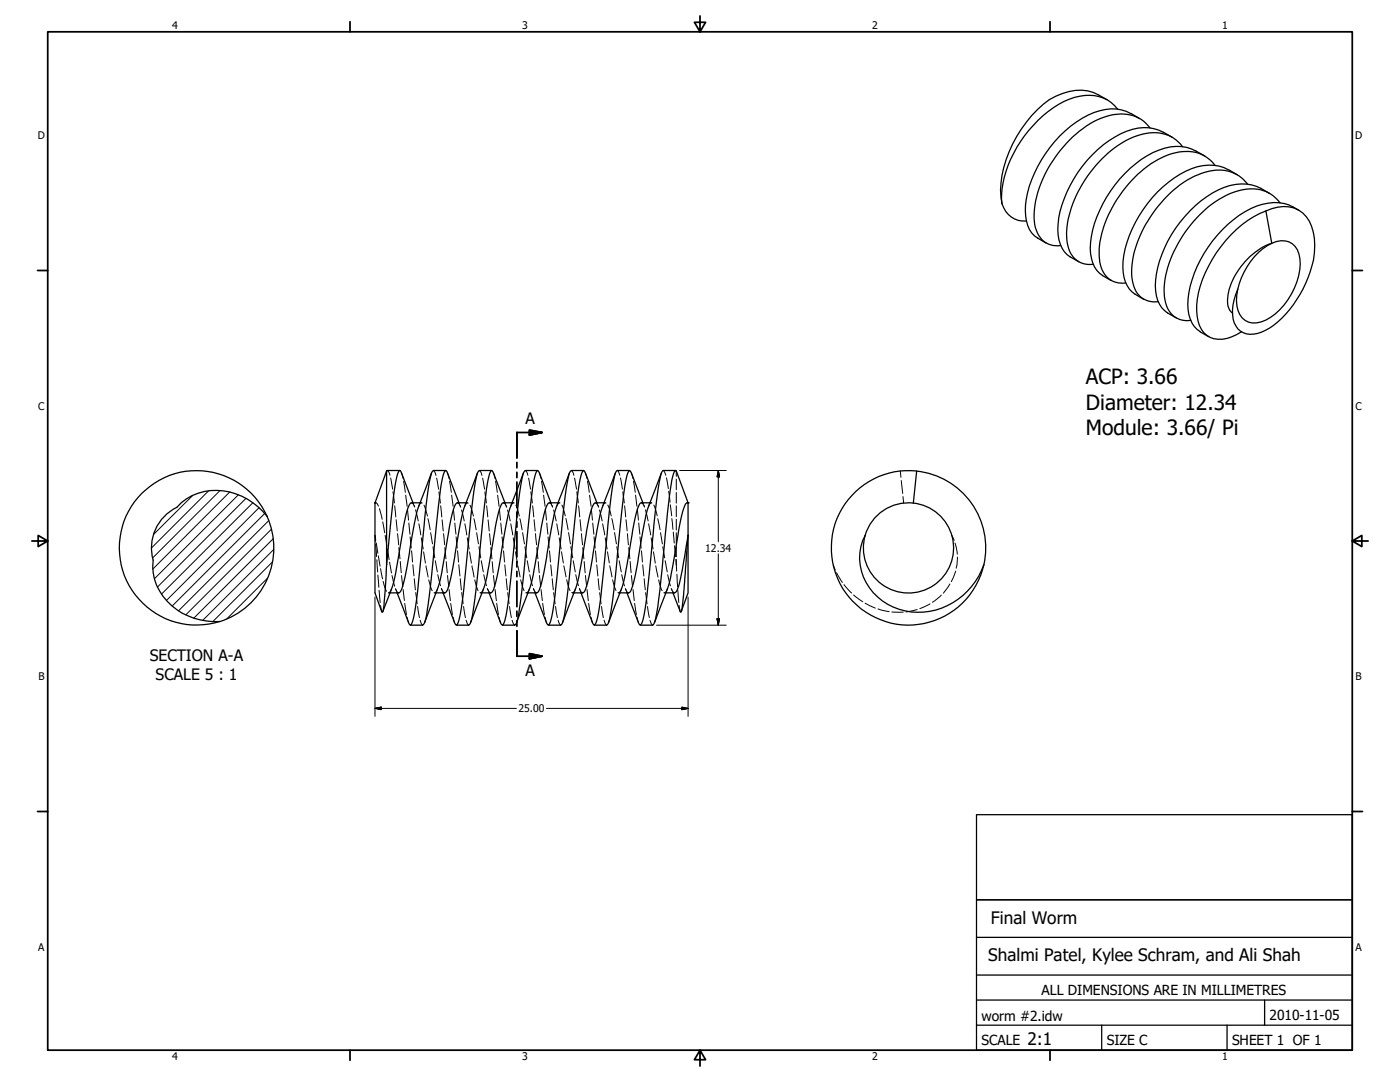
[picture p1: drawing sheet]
<svg xmlns="http://www.w3.org/2000/svg" width="559mm" height="432mm" viewBox="0 0 559 432" stroke-linecap="round" stroke-linejoin="round" font-family="sans-serif">
<!-- layer: Hidden (ANSI) -->
<g fill="none" stroke="#000" stroke-width=".4">
<path d="M154.6 187.8l.5 .5 .5 1.4M156 190.8l.7 4.4M156.8 196.3l.6 4.4M160.3 188.8l.6 2.1M161.1 192.1l.7 4.4M161.9 197.6l.6 4.5M173 187.8l.5 .5 .5 1.4M174.3 190.8l.8 4.4M175.2 196.3l.6 4.5M178.6 188.8l.7 2.2M179.5 192.1l.6 4.4M180.3 197.6l.5 4.5"/>
<path d="M191.3 187.8l.5 .5 .5 1.4M192.7 190.8l.7 4.4M193.5 196.3l.6 4.4M197 188.8l.6 2.2M197.8 192.1l.7 4.4M198.6 197.6l.6 4.5M209.7 187.8l.5 .5 .5 1.4M210.9 190.8l.9 4.4M211.9 196.3l.6 4.4M215.3 188.8l.7 2.2M216.2 192.1l.7 4.4M217 197.6l.6 4.5"/>
<path d="M228 187.8l.5 .5 .5 1.4M229.3 190.8l.8 4.4M230.3 196.3l.5 4.4M233.7 188.8l.6 2.2M234.5 192.1l.7 4.4M235.3 197.6l.6 4.5M246.4 187.8l.5 .5 .5 1.4M247.6 190.8l.8 4.4M248.6 196.3l.6 4.4M252 188.8l.7 2.2M252.9 192.1l.7 4.4M253.7 197.6l.6 4.5"/>
<path d="M264.7 187.8l1 1.9M266 190.7l.8 4.3M266.9 196.1l.6 4.3M269.9 188v2.1M269.9 191.2v4.3M269.9 196.5v4.3M359.3 188l.3 2.5M359.7 191.8l.6 5.1M360.4 198.2l.3 2.5M149.7 200.7h.5l.9 1.3M149.7 200.7h.3M149.9 217.3l.4 4.8"/>
<path d="M150 215.6l-.3-2 .2 2.4M150.2 216.7l.6 4.1M151.4 203l1.1 4.3M152.8 208.3l.7 4.3M153.7 213.7l.7 4.2M154.6 219l.7 4.3M157.5 201.9l.5 4.4M158.1 207.4l.5 4.4M158.7 213l.4 4.4M159.2 218.6l.4 4.4M162.6 203.1l.5 4.5M163.2 208.7l.4 4.5"/>
<path d="M163.7 214.2l.4 4.5M164.2 200.7a2.11 2.11 0 0 1 1.3 1.7M164.3 219.8l.4 4.5M164.8 200.7l.2 .5M165.2 201.7l.3 .5M165.9 203.5l1 4.4M167.2 209l.8 4.5M167.7 200.7h.2M168.1 200.7h.2M168.1 214.6l.8 4.5M168.5 200.7h-.1a1.65 1.65 0 0 0-1.3 1.5M169.2 201.6l1.4 4.3"/>
<path d="M170.8 207l.9 4.5M171.9 212.6l.8 4.4M172.8 218.2l.7 4.4M175.9 201.9l.4 4.4M176.5 207.5l.4 4.4M177 213l.5 4.4M177.5 218.6l.5 4.4M181 203.1l.4 4.5M181.5 208.7l.5 4.5M182.1 214.2l.4 4.5M182.6 200.7a2.09 2.09 0 0 1 1.3 1.7M182.6 219.8l.4 4.5"/>
<path d="M183.2 200.7l.2 .5M183.6 201.7l.2 .5M184.2 203.5l1.1 4.4M185.5 209l.8 4.5M186.1 200.7h.1M186.4 200.7h.2M186.5 214.6l.8 4.5M186.9 200.8l-.1-.1a1.66 1.66 0 0 0-1.4 1.5M187.6 201.6l1.4 4.3M189.2 207l.9 4.5M190.2 212.6l.8 4.4M191.2 218.2l.7 4.5"/>
<path d="M194.2 201.9l.5 4.4M194.8 207.5l.5 4.4M195.4 213l.4 4.4M195.9 218.6l.4 4.4M199.3 203.1l.5 4.5M199.9 208.7l.4 4.5M200.4 214.2l.5 4.5M200.9 200.7a2.09 2.09 0 0 1 1.3 1.7M201 219.8l.4 4.5M201.5 200.7l.2 .5M201.9 201.7l.3 .5M202.6 203.5l1 4.4"/>
<path d="M203.9 209l.8 4.5M204.4 200.7h.2M204.8 200.7h.2M204.9 214.6l.7 4.5M205.2 200.7h-.1a1.87 1.87 0 0 0-1.3 1.5M205.9 201.6l1.4 4.3M207.5 207l.9 4.5M208.6 212.6l.8 4.4M209.5 218.2l.7 4.4M212.6 201.9l.4 4.4M213.2 207.4l.4 4.5M213.7 213l.5 4.4"/>
<path d="M214.2 218.6l.5 4.4M217.7 203.1l.4 4.5M218.2 208.7l.5 4.5M218.8 214.2l.4 4.5M219.3 200.7a2.09 2.09 0 0 1 1.3 1.7M219.3 219.8l.4 4.5M219.9 200.7l.2 .5M220.3 201.7l.2 .5M221 203.5l1 4.4M222.2 209l.8 4.5M222.8 200.7h.1M223.1 200.7h.2"/>
<path d="M223.2 214.6l.8 4.5M223.5 200.7a1.87 1.87 0 0 0-1.4 1.5M224.3 201.5l1.3 4.4M225.9 206.9l.9 4.6M226.9 212.5l.8 4.5M227.8 218.2l.8 4.4M230.9 201.9l.5 4.4M231.5 207.4l.5 4.5M232.1 213l.4 4.4M232.6 218.6l.4 4.4M236 203.1l.5 4.5M236.6 208.7l.4 4.5"/>
<path d="M237.1 214.2l.5 4.6M237.6 200.7l1 .9 .4 .8M237.7 219.8l.4 4.5M238.3 200.7l.1 .5M238.6 201.7l.3 .5M239.3 203.5l1 4.4M240.5 209l.9 4.5M241.1 200.7h.2M241.5 200.7h.2M241.6 214.6l.7 4.5M241.9 200.7h-.1a1.65 1.65 0 0 0-1.3 1.5M242.6 201.5l1.4 4.4"/>
<path d="M244.2 206.9l.9 4.6M245.3 212.5l.8 4.5M246.2 218.2l.8 4.4M249.3 201.9l.4 4.4M249.9 207.4l.4 4.4M250.4 213l.4 4.4M251 218.6l.4 4.4M254.4 203.1l.4 4.5M255 208.7l.4 4.5M255.5 214.2l.4 4.6M256 200.7l.6 .4 .7 1.3M256 219.8l.4 4.5"/>
<path d="M256.6 200.7l.2 .5M257 201.7l.2 .5M257.6 203.5l1.1 4.4M258.9 209l.8 4.5M259.5 200.7h.2M259.8 200.7h.2M259.9 214.6l.8 4.5M260.2 200.7a1.65 1.65 0 0 0-1.4 1.5M261 201.5l1.3 4.4M262.6 207l.9 4.5M263.7 212.6l.7 4.4M264.5 218.2l.8 4.4"/>
<path d="M267.6 201.5l.5 4.4M268.2 206.9l.4 4.4M268.7 212.3l.4 4.4M269.2 217.8l.5 4.3M269.9 201.9v4.3M269.9 207.2v4.3M269.9 212.6v4.3M269.9 217.9v4.3M274.3 200.7h.1M274.5 200.7h.1M379.9 213.6l1 2M381.2 216.7l.9 4.5"/>
<path d="M150.4 223.4l.3 4.9M150.8 229.5l.4 4.9M151 221.8l.7 4.1M151.3 235.6l.5 4.9M151.9 226.9l.8 4.1M152.9 232l1.4 4M155.4 236.6h.2M155.5 224.3l.8 4.4M156.3 235l-1 1.6M156.5 229.7l1 4.2M157.9 234.9l.7 1.4 .5 .3M157.9 235.1l.2 .5"/>
<path d="M158.3 236.1l.2 .5M159.8 224.1l.4 4.4M160.3 229.7l.5 4.4M160.9 235.3l.5 4.3M164.8 225.4l.4 4.4M165.4 230.9l.4 4.5M165.9 236.5l.6 4.4M169.1 220.2l.7 4.5M170.1 225.8l.8 4.5M171.1 231.4l1.4 4.3M173.4 236.6h.2M173.7 223.8l.9 4.4"/>
<path d="M173.8 236.6h.2M174.6 235a1.62 1.62 0 0 1-1.4 1.6M174.8 229.4l1 4.3M176.1 234.8l.7 1.4 .7 .4M176.3 235.1l.2 .5M176.7 236.1l.1 .5M178.1 224.2l.4 4.4M178.6 229.7l.5 4.4M179.3 235.3l.5 4.4M183.1 225.4l.5 4.5M183.7 230.9l.4 4.5M184.3 236.5l.5 4.4"/>
<path d="M187.5 220.2l.7 4.5M188.4 225.8l.8 4.5M189.5 231.4l1.3 4.3M191.8 236.6h.2M192.1 223.8l.8 4.4M192.2 236.6h.1M193 235l-.7 1.2-.7 .3M193.1 229.4l1.1 4.3M194.5 234.8l.7 1.4 .6 .4M194.6 235.1l.2 .5M195 236.1l.2 .5M196.5 224.2l.3 4.4"/>
<path d="M197 229.7l.5 4.4M197.6 235.3l.5 4.4M201.5 225.4l.4 4.5M202.1 230.9l.4 4.5M202.6 236.5l.6 4.4M205.8 220.2l.7 4.5M206.7 225.8l.9 4.5M207.8 231.4l1.4 4.3M210.1 236.6h.2M210.4 223.8l.9 4.4M210.5 236.6h.2M211.3 235l-.6 1.2-.8 .3"/>
<path d="M211.5 229.4l1 4.3M212.9 234.8l.7 1.4 .6 .4M213 235.1l.2 .5M213.4 236.1l.2 .5M214.8 224.2l.4 4.4M215.3 229.7l.5 4.4M216 235.3l.5 4.4M219.8 225.4l.5 4.5M220.4 230.9l.5 4.5M221 236.5l.6 4.5M224.2 220.2l.7 4.5M225 225.8l.9 4.5"/>
<path d="M226.2 231.3l1.3 4.3M228.5 236.6h.2M228.8 223.8l.8 4.4M228.9 236.6h.1M229.7 235.1l-1 1.4h-.5M229.8 229.4l1.1 4.3M231.3 234.8l.6 1.4 .6 .4M231.3 235.1l.2 .5M231.7 236.1l.2 .5M233.2 224.1l.4 4.5M233.7 229.7l.5 4.4M234.3 235.3l.5 4.4"/>
<path d="M238.2 225.4l.4 4.5M238.8 230.9l.4 4.5M239.3 236.5l.6 4.5M242.5 220.2l.7 4.5M243.4 225.8l.9 4.5M244.5 231.4l1.4 4.2M246.8 236.6h.2M247.1 223.8l.9 4.4M247.2 236.6h.2M248 235.1a1.46 1.46 0 0 1-1.4 1.4M248.2 229.4l1 4.4M249.6 234.9l.7 1.3 .6 .4"/>
<path d="M249.7 235.1l.2 .5M250.1 236.1l.2 .5M251.5 224.1l.4 4.4M252 229.7l.5 4.4M252.7 235.3l.5 4.4M256.5 225.4l.5 4.5M257.1 230.9l.5 4.5M257.7 236.5l.6 4.5M260.9 220.2l.7 4.5M261.7 225.8l.9 4.5M262.9 231.4l1.4 4.3M265.2 236.6h.2"/>
<path d="M265.5 223.8l.8 4.4M265.6 236.6h.1M266.4 235a1.46 1.46 0 0 1-1.4 1.5M266.5 229.4l1.1 4.4M267.9 234.9l.7 1.3 .6 .4M268 235.1l.2 .5M268.4 236.1l.2 .5M269.7 223.3l.2 2.1M269.9 225.4l.2 2.5M269.9 223.3v2.1M270.2 229.2l.2 5M270.5 235.4l.5 5"/>
<path d="M332.5 225.4l.9 2.1M333.9 228.5l2.3 3.9M336.9 233.3l3 3.4M340.7 237.4l3.7 2.8M375.7 237.5l-3.5 2.8M379.2 233l-2.7 3.7M381.4 227.9l-1.7 4.2M382.1 222.3l-.5 4.5M151.9 241.7l.4 2.3M161.5 240.8l.7 4.4M162.5 246.3l.6 2.2M166.7 242.1l.7 4.3"/>
<path d="M167.7 247.5l.5 1.4 .5 .5M179.9 240.8l.7 4.4M180.8 246.3l.6 2.2M185 242.1l.8 4.3M186.1 247.5l.5 1.4 .5 .5M198.2 240.8l.7 4.4M199.2 246.3l.6 2.2M203.4 242.1l.8 4.3M204.4 247.5l.5 1.4 .5 .5M216.6 240.8l.7 4.4M217.6 246.3l.5 2.2M221.7 242.1l.8 4.3"/>
<path d="M222.8 247.5l.5 1.4 .5 .5M234.9 240.8l.7 4.4M235.9 246.3l.6 2.2M240.1 242.1l.8 4.3M241.1 247.5l1 2M253.3 240.8l.7 4.4M254.3 246.3l.5 2.2M258.4 242.1l.8 4.3M259.5 247.6l1 1.9M271.1 241.6l.4 2.5M345.3 240.7l4.1 2M350.5 243l4.4 1.1"/>
<path d="M356 244.2l4.6 .1M366.1 243.3l-4.5 .9M371.2 241l-4 1.9"/>
</g>
<circle cx="274.6" cy="200.7" r=".19" fill="#000"/>
<!-- layer: Visible (ANSI) -->
<g fill="none" stroke="#000" stroke-width=".51">
<path d="M441.9 39.8a18.1 18.1 0 0 0-12.6-3.7 26.7 26.7 0 0 0-17.5 10 48.8 48.8 0 0 0-12.4 29.8l.5 5.4M446.1 43.6a15.2 15.2 0 0 0-17.2-4.7 44.1 44.1 0 0 0-24.3 22.3 36.7 36.7 0 0 0-4.7 20.1M451.4 45.3a16.3 16.3 0 0 0-14.7-.4 47.9 47.9 0 0 0-27.4 36.9 15.2 15.2 0 0 0 3.6 12.3l4.7 2.9M451.4 45.3l3.5 2M459 51.1a14.5 14.5 0 0 0-15.7-5.1 40.4 40.4 0 0 0-22.2 16.9 39 39 0 0 0-8.1 26.8 9.2 9.2 0 0 0 8.3 8.3h2.1M467.9 54.8a18.3 18.3 0 0 0-20.6-1.4 48.2 48.2 0 0 0-25 35.9 13.4 13.4 0 0 0 4.8 13.2l3.5 2M472 58.5a14.7 14.7 0 0 0-17.1-4.7 43 43 0 0 0-23.7 21.2 33.7 33.7 0 0 0-4.9 23.2 8.8 8.8 0 0 0 10 7.3M480.8 62.2a18.5 18.5 0 0 0-20.5-1.4 48.8 48.8 0 0 0-25 36 13.3 13.3 0 0 0 8.2 15.2M484.9 66a14.3 14.3 0 0 0-15.6-5 40.9 40.9 0 0 0-23.3 18.4 39.3 39.3 0 0 0-7.2 24 9.2 9.2 0 0 0 10.5 9.5M490.3 67.8a18.2 18.2 0 0 0-17 .5 48.8 48.8 0 0 0-25.1 36 14.9 14.9 0 0 0 3.7 12.2l4.6 2.9M490.3 67.7l3.5 2M498 73.5a14.7 14.7 0 0 0-17.1-4.7 42.5 42.5 0 0 0-22.9 19.6 35.7 35.7 0 0 0-6 23.6 8.9 8.9 0 0 0 10.3 8.4"/>
<path d="M506.8 77.2a18.6 18.6 0 0 0-20.6-1.4 47.7 47.7 0 0 0-25.1 38.2 12.5 12.5 0 0 0 8.4 12.9M399.9 81.3a9.3 9.3 0 0 0 9.7 6.9M505.3 84.2l2.3 12.9a27.8 27.8 0 0 0-17.6 22.5 6 6 0 0 0 1.9 5.4M505.3 84.2a46.8 46.8 0 0 0-24.2 24.6 28.9 28.9 0 0 0-2.3 21.2 8.7 8.7 0 0 0 10.9 5.1l3.9-1.6 2-1.1M505.3 84.2a13.6 13.6 0 0 1 14.6 .8 17.9 17.9 0 0 1 4.7 15.8 44.7 44.7 0 0 1-17.9 30.1 11.7 11.7 0 0 1-10.4 1.9 8.7 8.7 0 0 1-4.4-9 24.5 24.5 0 0 1 2.1-8.4M510.9 81a14.7 14.7 0 0 0-17.1-4.7 43 43 0 0 0-23.7 21.1 33.7 33.7 0 0 0-4.9 23.2 8.6 8.6 0 0 0 10.1 7.2M518.4 83.9a17.2 17.2 0 0 0-16.8-1.7 47.6 47.6 0 0 0-24.9 26.8 27.1 27.1 0 0 0-1.6 18.4 9 9 0 0 0 3.9 4.9M502.3 100.7a14 14 0 0 1 10.7-4.6 7.2 7.2 0 0 1 5.9 7.2 27.3 27.3 0 0 1-13.6 24.4 7.4 7.4 0 0 1-10.4-2.2 19.1 19.1 0 0 1 1.7-16.9 28.7 28.7 0 0 1 5.7-7.9zM479 132.4l3.5 2M154.3 188l-4.6 12.7M154.3 188v37.4M159.6 187.8l-5.3 .2"/>
<path d="M160.3 188.8l-.7-1a10.4 10.4 0 0 0-1.9 6.1l-3.4 31.5M160.3 188.8l4.5 11.9M172.2 188.8l-5.1 13.4a249.7 249.7 0 0 0-5 25.8l-.7 3.6a7.4 7.4 0 0 1-2.3 5h-3.5M177.9 187.8h-4.9a10 10 0 0 0-1.9 6.1l-1.6 12.7-2.1 22.3a88.3 88.3 0 0 1-3.1 20.1l-.6 .4-.6-.9-4.6-11.9M178.6 188.8l-.5-1a1.99 1.99 0 0 0-1.3 2.3l-1 5-.9 7.3a721.1 721.1 0 0 1-4.9 44.4 3.6 3.6 0 0 1-1.3 2.6l-4.9 .1M178.6 188.8l4.6 11.9M190.6 188.8l-5.2 13.4a249.7 249.7 0 0 0-4.9 25.8l-.8 3.6a7 7 0 0 1-2.2 5h-3.5M196.3 187.8h-5a3.3 3.3 0 0 0-1.2 2.8l-1.6 10.3-2.8 28a88.3 88.3 0 0 1-3.1 20.1l-.5 .4-.7-.9-4.6-11.9M197 188.8l-.6-1a1.99 1.99 0 0 0-1.3 2.3l-.9 5-.9 7.3a721.1 721.1 0 0 1-5 44.4 3.2 3.2 0 0 1-1.2 2.6l-4.9 .1M197 188.8l4.5 11.9M208.9 188.8l-5.1 13.4M214.6 187.8h-4.9a3.3 3.3 0 0 0-1.2 2.8l-1.9 13-2.5 25.3a122.7 122.7 0 0 1-2.8 19.4l-.6 1.1-.6-.3-4.9-12.5"/>
<path d="M215.3 188.8l-.5-1a1.99 1.99 0 0 0-1.3 2.3l-1 5-.9 7.4a715 715 0 0 1-4.9 44.2 3.2 3.2 0 0 1-1.3 2.7l-4.9 .1M215.3 188.8l4.6 11.9M227.3 188.8l-5.2 13.4M233 187.8h-5a3.3 3.3 0 0 0-1.2 2.8l-1.9 13-2.5 25.3a122.7 122.7 0 0 1-2.8 19.4l-.5 1.1-.7-.3-4.8-12.5M233.7 188.8l-.6-1a1.99 1.99 0 0 0-1.3 2.3l-.9 5-.9 7.4a715 715 0 0 1-5 44.2 3.2 3.2 0 0 1-1.2 2.7l-4.9 .1M233.7 188.8l4.6 11.9M245.6 188.8l-5.1 13.4M251.3 187.8h-4.9a3.7 3.7 0 0 0-1.2 2.8 647 647 0 0 0-5 44.2 55.8 55.8 0 0 1-2.5 14.2l-.6 .4-.6-.9-4.6-11.9M252 188.8l-.5-.9a1.96 1.96 0 0 0-1.3 2.1l-1 5.1-.9 7.4a714.9 714.9 0 0 1-4.9 44.2 3.6 3.6 0 0 1-1.3 2.8h-4.9M252 188.8l4.6 11.9M264 188.8l-5.2 13.4M269.7 187.8h-5a3.7 3.7 0 0 0-1.2 2.8 646.9 646.9 0 0 0-5 44.2 55.8 55.8 0 0 1-2.5 14.2l-.5 .4-.7-.9-4.5-11.9"/>
<path d="M365.9 188a30.8 30.8 0 0 1 26.8 37.4M106.6 206.1a30.8 30.8 0 0 1-18.9 42M106.6 206.1a25.2 25.2 0 0 0-30-8.3l-4.2 2.8-1.8 1.9a17.9 17.9 0 0 0-9.4 21 21.7 21.7 0 0 0 13.9 22.3 27.8 27.8 0 0 0 12.6 2.2M106.6 206.1a30.8 30.8 0 0 0-39.6-16.1 30.8 30.8 0 0 0-17.6 39 30.8 30.8 0 0 0 38.3 19M149.7 200.7v35.9l2.9 7.7a18.4 18.4 0 0 0 1-7.1l.7-11.8M167.7 200.7h-3.5a9.5 9.5 0 0 0-2.5 6.1l-1.4 8.1a158.9 158.9 0 0 1-4 20.1M186.1 200.7h-3.5a5.4 5.4 0 0 0-2 4l-2 10.2a152.7 152.7 0 0 1-4 20.1M203.8 202.2a243.4 243.4 0 0 0-5 25.8l-.7 3.6a8.5 8.5 0 0 1-2 4.9l-3.8 .1M204.4 200.7h-3.5a5.4 5.4 0 0 0-2 4l-1.9 10.2a158.9 158.9 0 0 1-4 20.1M222.1 202.2a243.4 243.4 0 0 0-4.9 25.8l-.8 3.6a10 10 0 0 1-2 4.9l-3.7 .1M222.8 200.7h-3.5a5.4 5.4 0 0 0-2 4l-2 10.2a158.9 158.9 0 0 1-4 20.1M240.5 202.2a243.4 243.4 0 0 0-5 25.8l-.7 3.6a10 10 0 0 1-2 4.9l-3.8 .1"/>
<path d="M241.1 200.7h-3.5a5.9 5.9 0 0 0-2 4l-1.9 10.2a163.8 163.8 0 0 1-4 20.2l-5.2 13.4M258.8 202.2a243.4 243.4 0 0 0-4.9 25.8l-.8 3.6a10.9 10.9 0 0 1-2 4.9l-3.7 .1M259.5 200.7h-3.5a5.9 5.9 0 0 0-2 4l-2 10.2a163.8 163.8 0 0 1-4 20.2l-5.1 13.4M274.6 200.7h-.3a5.9 5.9 0 0 0-1.9 4l-2 10.2a152.7 152.7 0 0 1-4 20.1M274.6 200.7l-4.9-12.9a8.4 8.4 0 0 0-1.8 5.5l-1.5 11.7a586.6 586.6 0 0 1-4.7 42l-.7 1.9-.5 .6h-4.9M274.6 213.6l-1.7 10.3a48.8 48.8 0 0 1-3 12.2l-.7 .5h-3.5M274.6 213.6l-1.7 22.6a24.8 24.8 0 0 1-1.2 8.1l-3.1-7.7M274.6 213.6v23l-2.7 7.4M274.6 200.7v12.9M345.4 213.6a20.9 20.9 0 0 0 11.1 28.7 27.4 27.4 0 0 0 36.2-16.9M364.5 200.8a18 18 0 0 0-19.2 12.8M364.5 200.8a18 18 0 0 1 15.9 20.8 18 18 0 0 1-21.8 14.6 18 18 0 0 1-13.3-22.6"/>
<path d="M364.6 200.7l1.3-12.7a30.8 30.8 0 0 0-33.8 26.2 30.8 30.8 0 0 0 24.9 34.7 30.8 30.8 0 0 0 35.7-23.5M156.3 235.1l-3.5 9M174.6 235.1l-5.1 13.4M193 235.1l-5.2 13.4M211.3 235.1l-5.1 13.4M266.4 235.1l-5.2 13.4"/>
</g>
<circle cx="149.7" cy="200.7" r=".25" fill="#000"/>
<!-- layer: Section Line (ANSI) -->
<g fill="none" stroke="#000" stroke-width=".7">
<path d="M211.3 171.6l5 1-5 1zM216.3 172.6h-10v10.2M206.3 184.5v2.2M206.3 188.5v2.1M206.3 192.4v10.2M206.3 204.3v2.1M206.3 208.2v2.2M206.3 212.2v10.1M206.3 224.1v2.2M206.3 228v2.1M206.3 231.9v10.2M206.3 243.9v2.1"/>
<path d="M206.3 247.8v2.1M206.3 251.7v10.2h10M211.3 260.9l5 1-5 1z"/>
</g>
<path d="M211.3 173.6l5-1zM211.3 171.6l5 1-5 1zM211.3 262.9l5-1zM211.3 260.9l5 1-5 1z" fill="#000" stroke="#000" stroke-width=".7"/>
<!-- layer: Border (ANSI) -->
<g fill="none" stroke="#000" stroke-width=".7">
<path d="M19 12.7h520.8v406.4h-520.8zM139.7 8.6v4.1M279.4 6.3v6.4l-2.2-3.8h4.4l-2.2 3.8M419.1 8.6v4.1M15 107.9h4M539.8 107.9h4M12.7 215.9h6.3l-3.8-2.2v4.4l3.8-2.2M539.8 215.9l3.8 2.2v-4.4l-3.8 2.2h6.3M15 323.8h4M539.8 323.8h4M139.7 419.1v4.1M279.4 419.1l2.2 3.8h-4.4l2.2-3.8v6.3"/>
<path d="M419.1 419.1v4.1"/>
</g>
<!-- layer: Title (ANSI) -->
<path d="M389.8 325.1h150v34h-150zM389.8 359.1h150v60h-150zM389.8 374.1h150M389.8 399.1h150M389.8 389.1h150M504.8 399.1v10M389.8 409.1h150M439.7 409.1v10M489.8 409.1v10" fill="none" stroke="#000" stroke-width=".51"/>
<!-- layer: Hatch (ANSI) -->
<g fill="none" stroke="#000" stroke-width=".4">
<path d="M77 197.7l-15.7 15.6M83.2 195.9l-22.7 22.7M87.8 195.8l-26.8 26.8M91.7 196.3l-30.7 30.8M95.1 197.5l-33.4 33.4M98.2 198.9l-35.3 35.4M100.9 200.7l-36.4 36.4M103.4 202.6l-37 37M105.7 204.9l-37 37M107.3 207.8l-36.1 36M108.3 211.2l-34.1 34.2M109 215l-31.7 31.7"/>
<path d="M109.3 219.3l-28.4 28.3M106.8 230.7l-16.3 16.3M108.7 224.3l-23.7 23.7"/>
</g>
<!-- layer: Dimension (ANSI) -->
<path d="M271.3 187.8h18.6M286.7 187.8l.5 2.5h-1zM286.7 187.8v28.4M149.7 238.3v47.6M274.6 238.3v47.6M286.7 221v28.5M262.1 249.5h27.8M286.2 247h1l-.5 2.5zM149.7 282.7l2.4-.5v1zM149.7 282.7h56.4M218.1 282.7h56.5M272.2 282.2l2.4 .5-2.4 .5z" fill="none" stroke="#000" stroke-width=".4"/>
<path d="M286.7 187.8l.5 2.5zM286.7 187.8l.5 2.5h-1zM286.2 247l.5 2.5zM286.2 247h1l-.5 2.5zM149.7 282.7l2.4-.5zM149.7 282.7l2.4-.5v1zM272.2 283.2l2.4-.5zM272.2 282.2l2.4 .5-2.4 .5z" fill="#000" stroke="#000" stroke-width=".4"/>
<g font-size="8.4">
<text x="433.5" y="153.4">ACP: 3.66</text>
<text x="433.5" y="163.4">Diameter: 12.34</text>
<text x="433.5" y="173.5">Module: 3.66/ Pi</text>
</g>
<g font-size="6.9">
<text x="395.5" y="368.7">Final Worm</text>
<text x="394.5" y="383.3">Shalmi Patel, Kylee Schram, and Ali Shah</text>
<text x="410.1" y="416.9">2:1</text>
</g>
<g font-size="6.3">
<text x="209.8" y="169.1">A</text>
<text x="59.8" y="263.9">SECTION A-A</text>
<text x="209.8" y="269.9">A</text>
<text x="62.1" y="271.4">SCALE 5 : 1</text>
</g>
<g font-size="5.5">
<text x="415.7" y="397.2">ALL DIMENSIONS ARE IN MILLIMETRES</text>
<text x="391.7" y="407.3">worm #2.idw</text>
<text x="506.7" y="407.2">2010-11-05</text>
<text x="391.7" y="417.2">SCALE</text>
<text x="441.8" y="417.2">SIZE C</text>
<text x="491.7" y="417.2">SHEET 1 OF 1</text>
</g>
<g font-size="4.2">
<text x="68.7" y="11.7">4</text>
<text x="208.4" y="11.7">3</text>
<text x="348.1" y="11.7">2</text>
<text x="487.8" y="11.7">1</text>
<text x="15.1" y="55.5">D</text>
<text x="540.9" y="55.5">D</text>
<text x="15.2" y="163.4">C</text>
<text x="541" y="163.4">C</text>
<text x="281.5" y="220.2">12.34</text>
<text x="15.3" y="271.4">B</text>
<text x="541.1" y="271.4">B</text>
<text x="206.9" y="284.2">25.00</text>
<text x="15.2" y="379.3">A</text>
<text x="541" y="379.3">A</text>
<text x="68.7" y="423.2">4</text>
<text x="208.4" y="423.2">3</text>
<text x="348.1" y="423.2">2</text>
<text x="487.8" y="423.2">1</text>
</g>
</svg>
